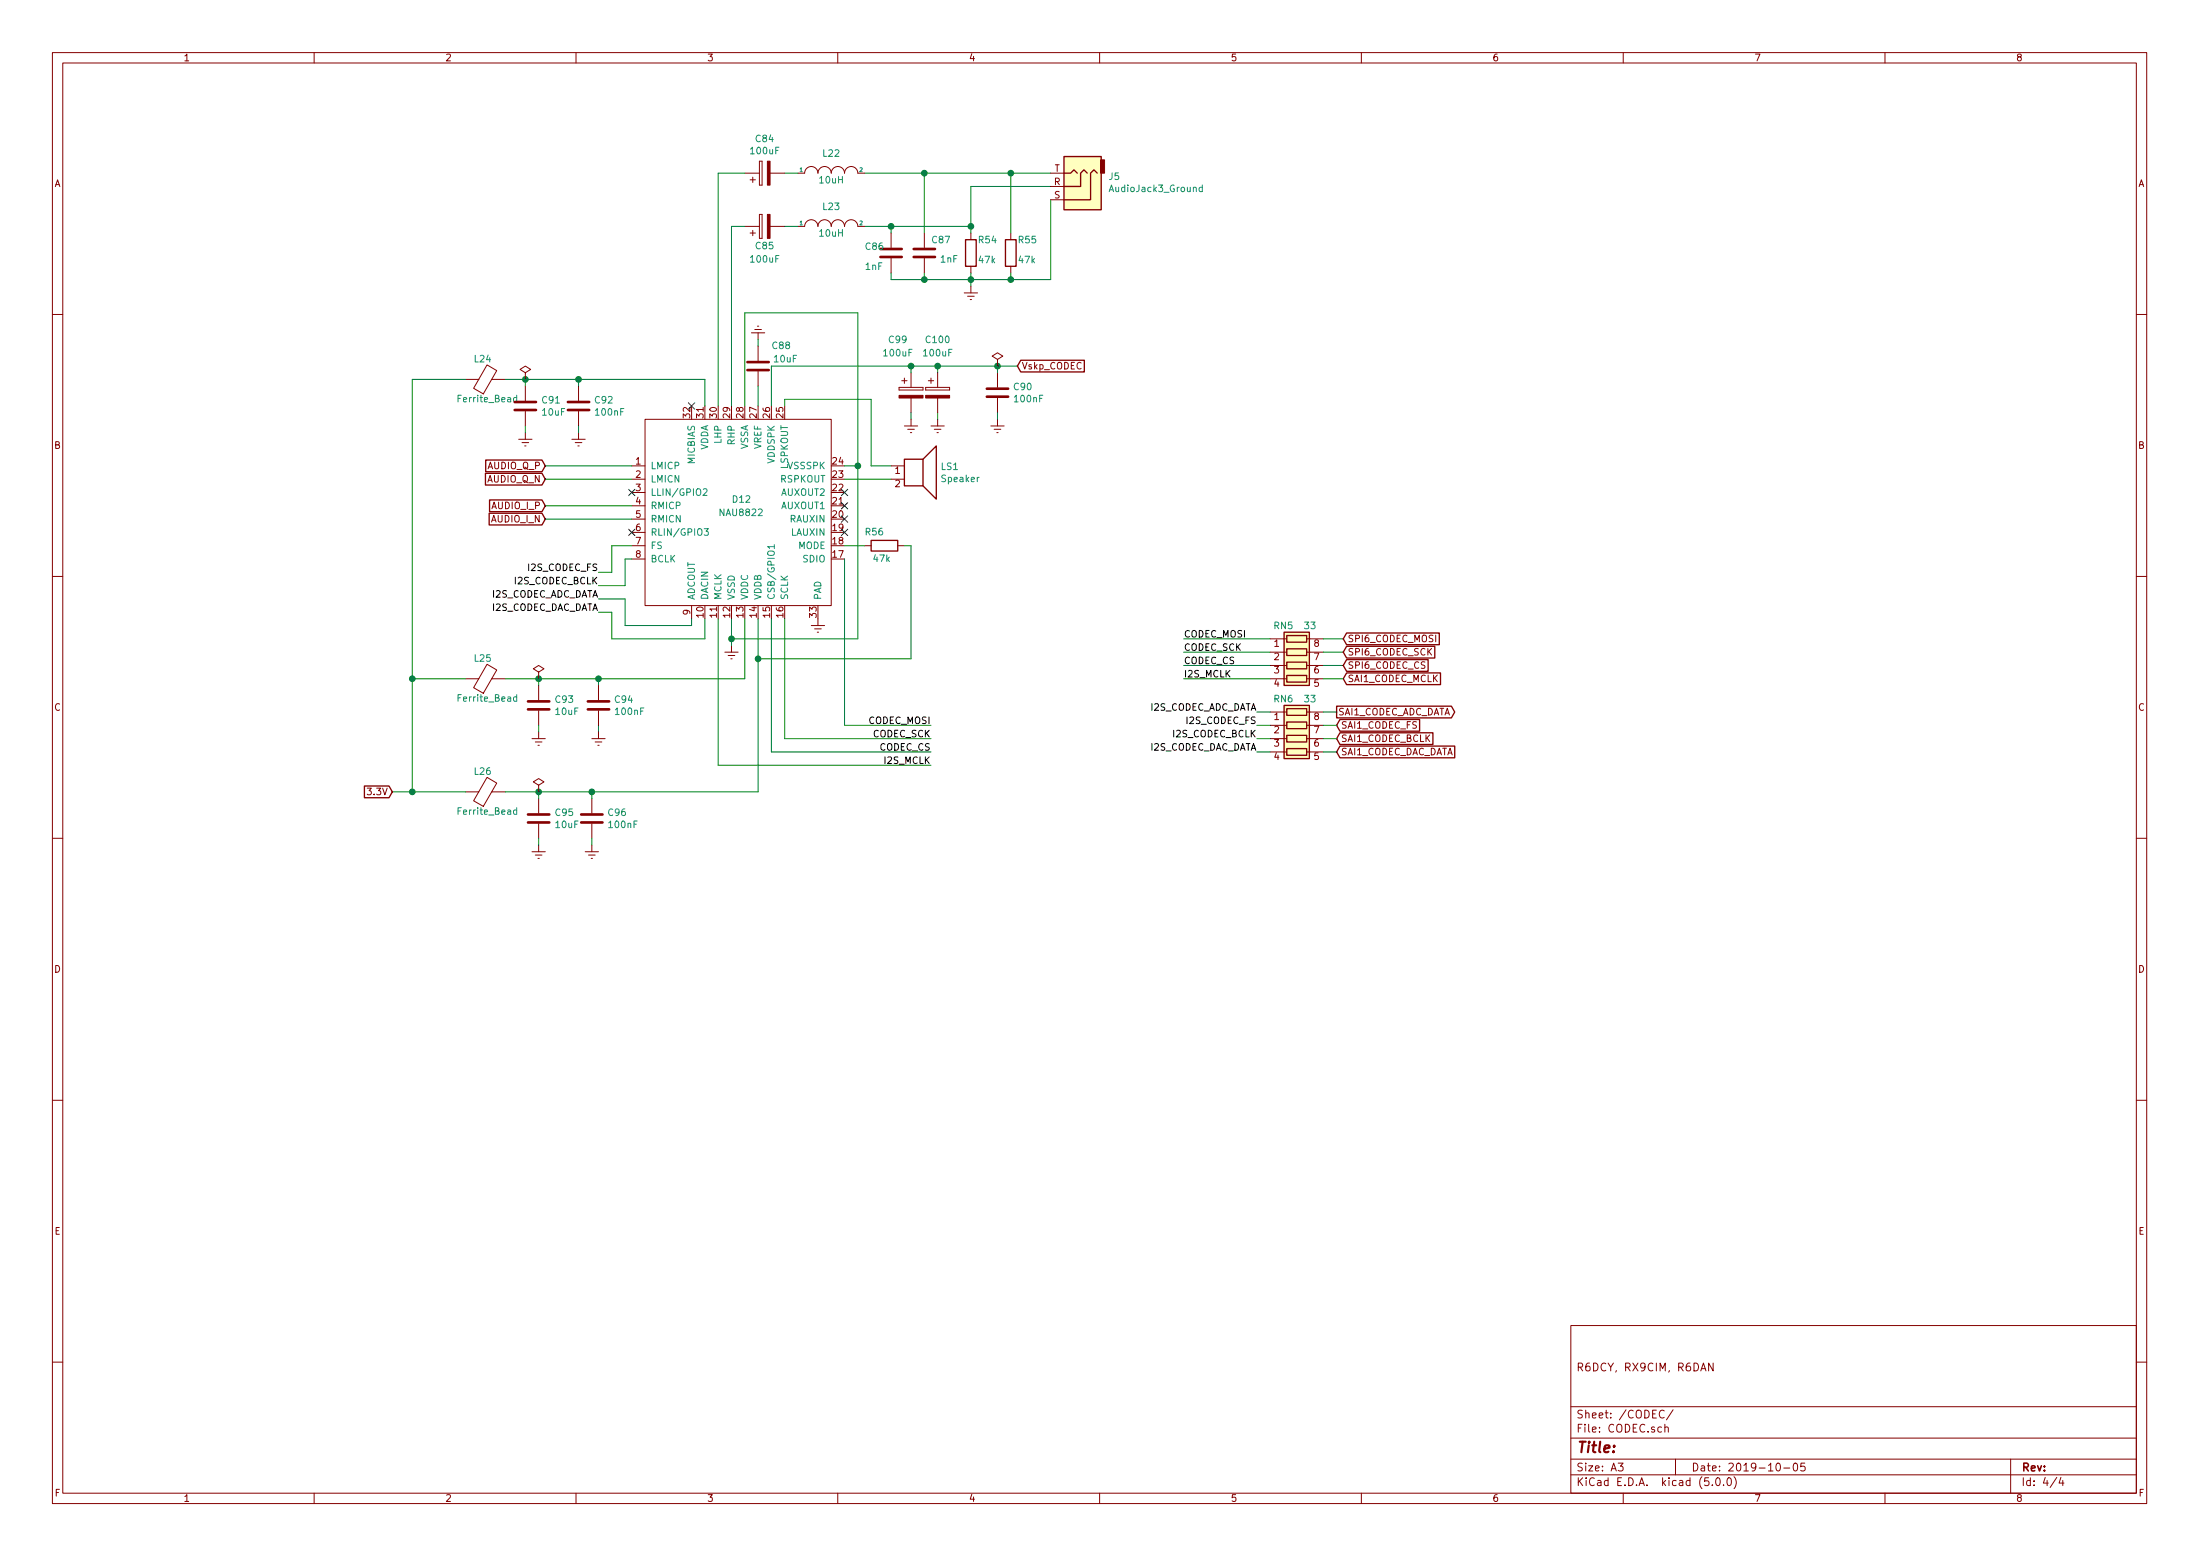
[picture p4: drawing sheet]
<svg xmlns="http://www.w3.org/2000/svg" width="420mm" height="297mm" viewBox="0 0 420 297" stroke-linecap="round" stroke-linejoin="round" font-family="sans-serif">
<g fill="none" stroke="#840000" stroke-width=".19">
<path d="M10 10h400v277h-400zM12 12h396v273.1h-396zM60 10v2M110 10v2M160 10v2M210 10v2M260 10v2M310 10v2M360 10v2M142.2 33.1h2.8M143.3 34.3h1M143.8 33.8v1"/>
<path d="M145 35.3h.5zM145 30.8v4.5zM145 30.8h.5zM145.5 30.8v4.5zM147.1 33.1h2.8M152.4 33.1h1.3a1.27 1.27 0 0 1 1.2-1.3 1.27 1.27 0 0 1 1.3 1.3 1.27 1.27 0 0 1 1.3-1.3 1.27 1.27 0 0 1 1.2 1.3 1.27 1.27 0 0 1 1.3-1.3 1.27 1.27 0 0 1 1.3 1.3 1.27 1.27 0 0 1 1.3-1.3 1.27 1.27 0 0 1 1.2 1.3h1.3M200.7 33.1h2.5M200.7 35.6h2.5M200.7 38.1h2.5M142.2 43.2h2.8M143.3 44.5h1M143.8 44v1"/>
<path d="M145 45.5h.5zM145 40.9v4.6zM145 40.9h.5zM145.5 40.9v4.6zM147.1 43.2h2.8M152.4 43.2h1.3a1.27 1.27 0 0 1 1.2-1.3 1.27 1.27 0 0 1 1.3 1.3 1.27 1.27 0 0 1 1.3-1.3 1.27 1.27 0 0 1 1.2 1.3 1.27 1.27 0 0 1 1.3-1.3 1.27 1.27 0 0 1 1.3 1.3 1.27 1.27 0 0 1 1.3-1.3 1.27 1.27 0 0 1 1.2 1.3h1.3M170.2 44.5v2.8M170.2 49.3v2.8M176.5 44.5v2.8M176.5 49.3v2.8M184.1 55.9h2.6M184.8 56.6h1.3"/>
<path d="M185.3 57.2h.2M185.4 44.5v1.3M185.4 50.8v1.3M185.4 54.6v1.3M193 44.5v1.3M193 50.8v1.3M10 60h2M88.9 72.4h2.5M93 69.7l1.9 1.1-2.6 4.4-1.9-1.1zM93.9 72.4h2.6M100.3 71.2l1-.7-1-.6-1 .6 1 .7v1.2M100.3 72.4h.1"/>
<path d="M100.3 73.7v2.8M100.3 78.5v2.8M110.5 73.7v2.8M110.5 78.5v2.8M143.5 63.5h2.5M144.1 62.9h1.3M144.7 62.3h.2M144.8 63.5v1.3M144.8 66.1v2.8M144.8 70.9v2.8M171.7 74v.5zM171.7 74.5h4.6z"/>
<path d="M171.7 74h4.6zM172.2 72.7h1M172.7 72.2v1M174 71.2v2.8M174 76v2.8M176.3 74v.5zM176.8 74v.5zM176.8 74.5h4.6zM176.8 74h4.6zM177.3 72.7h1M177.8 72.2v1M179.1 71.2v2.8"/>
<path d="M179.1 76v2.8M181.4 74v.5zM190.5 68.6l1-.6-1-.7-1 .7 1 .6v1.3M190.5 69.9h.1M190.5 71.2v2.8M190.5 76v2.8M408 60h2M99.1 83.9h2.5M99.7 84.5h1.3M100.2 85.1h.3M100.3 82.6v1.3M109.2 83.9h2.6"/>
<path d="M109.9 84.5h1.2M110.4 85.1h.2M110.5 82.6v1.3M120.6 88.9h2.6M120.6 91.5h2.6M120.6 94h2.6M120.6 96.6h2.6M120.6 99.1h2.6M123.2 80h35.5v35.6h-35.5zM170.2 88.9h2.5M170.2 91.5h2.5M172.7 81.3h2.6"/>
<path d="M173.4 82h1.2M173.9 82.6h.2M174 80v1.3M177.8 81.3h2.5M178.4 82h1.3M178.9 82.6h.3M179.1 80v1.3M189.2 81.3h2.6M189.9 82h1.2M190.4 82.6h.2M190.5 80v1.3M10 110h2"/>
<path d="M120.6 104.2h2.6M120.6 101.6h2.6M120.6 106.7h2.6M132.1 115.6v2.5M154.9 119.4h2.6M156.2 118.1v1.3M165.1 104.2h1.3M171.4 104.2h1.3M408 110h2M88.9 129.6h2.5M93 126.8l1.9 1.1-2.6 4.4-1.9-1zM93.9 129.6h2.6"/>
<path d="M102.9 128.3l1-.6-1-.7-1 .7 1 .6v1.3M102.9 129.6h.1M102.9 130.8v2.8M102.9 135.7v2.8M102.9 139.7v1.3M114.3 130.8v2.8M114.3 135.7v2.8M114.3 139.7v1.3M138.4 124.5h2.6M139.1 125.1h1.2M139.6 125.8h.2M139.7 123.2v1.3"/>
<path d="M155.6 120.1h1.2M156.1 120.7h.2M242.6 129.6h3.1M242.6 124.5h3.1M242.6 135.9h3.1M242.6 138.5h3.1M242.6 122h3.1M242.6 127h3.1M249.6 129.6h3.1M249.6 124.5h3.1M249.6 135.9h3.1M249.6 138.5h3.1"/>
<path d="M249.6 122h3.1M249.6 127h3.1M88.9 151.2h2.5M93 148.4l1.9 1.1-2.6 4.4-1.9-1zM93.9 151.2h2.6M101.6 141h2.5M102.2 141.6h1.3M102.7 142.3h.3M102.9 149.9l1-.6-1-.7-1 .7 1 .6v1.3M102.9 151.2h.1M102.9 152.4v2.8M102.9 157.3v2.8"/>
<path d="M113 141h2.6M113 152.4v2.8M113 157.3v2.8M113.7 141.6h1.2M114.2 142.3h.2M242.6 141h3.1M242.6 143.5h3.1M249.6 141h3.1M249.6 143.5h3.1M10 160h2M101.6 162.6h2.5M102.2 163.2h1.3"/>
<path d="M102.7 163.9h.3M102.9 161.3v1.3M111.8 162.6h2.5M112.4 163.2h1.3M112.9 163.9h.3M113 161.3v1.3M408 160h2M10 210h2M408 210h2M300 253h108v32.1h-108zM10 260h2M300 278.5h108"/>
<path d="M300 274.5h108M300 268.5h108M309 279.3h1l-.5 .6 .4 .1v.7l-.2 .1-.7-.1M317.8 269.4a.71 .71 0 0 0-1 .4 .71 .71 0 0 0 .8 .9l.2-.1M318 272.5a.37 .37 0 0 1 .6 .1v.8M318 271.9v1.5M319.5 269.1l-1.2 2M320 278.5v3M327.2 260.2v1.5l-.9-1.5v1.5M339.3 279.5l.2-.2a.86 .86 0 0 1 .2 1.5 .79 .79 0 0 1-.4-1.3zM342.6 279.5l.4-.2a.94 .94 0 0 1 0 1.5 .82 .82 0 0 1-.4-1.3zM344.7 279.3h-.7l-.1 .7 .2-.1h.5l.2 .3-.1 .5-.3 .1-.5-.1"/>
<path d="M384 278.5v6.6M408 260h2M60 285.1v1.9M110 285.1v1.9M160 285.1v1.9M210 285.1v1.9M260 285.1v1.9M300 281.5h108M310 285.1v1.9M327 283.5v.1M327.8 282.3l.2-.2a.86 .86 0 0 1 .2 1.5 .79 .79 0 0 1-.4-1.3zM329.2 283.5v.1"/>
<path d="M329.9 282.3l.4-.2a.94 .94 0 0 1 0 1.5 .82 .82 0 0 1-.4-1.3zM331.2 281.9a1.71 1.71 0 0 1 0 2.3M340.7 280.2h1.1M360 285.1v1.9M392.8 282l-1.3 2M393.6 282l-.4 1.1h1M394 282.6v1"/>
</g>
<g fill="none" stroke="#840000" stroke-width=".25">
<path d="M203.2 29.9h7.1v10.1h-7.1zM203.2 33.1h1.3l.6-.7 .6 .7M207.6 33.1l-.6-.7-.6 .7v2.5h-3.2M209.5 33.1l-.6-.7-.6 .7v5h-5.1M184.4 45.8h2v5h-2zM192 45.8h2.1v5h-2.1zM194.9 68.8h12.2v2.2h-12.2l-.6-1.1zM92.7 90.4h10.8l.6 1.1-.6 1.1h-10.8zM92.8 87.8h10.7l.6 1.1-.6 1.2h-10.7zM93.4 98h10.1l.6 1.1-.6 1.1h-10.1zM93.5 95.4h10l.6 1.2-.6 1.1h-10zM172.7 87.7h3.6v5h-3.6z"/>
<path d="M176.3 87.7l2.5-2.6v10.2l-2.5-2.6M166.4 103.2h5v2h-5zM245.2 134.7h4.9v10.1h-4.9zM245.2 120.7h4.9v10.1h-4.9zM245.7 135.3h3.9v1.3h-3.9zM245.7 137.8h3.9v1.3h-3.9zM245.7 121.3h3.9v1.3h-3.9zM245.7 123.9h3.9v1.2h-3.9zM245.7 126.4h3.9v1.3h-3.9zM245.7 128.9h3.9v1.3h-3.9zM255.3 134.8h21.9l.6 1.1-.6 1.1h-21.9zM255.9 137.3h15.2v2.3h-15.2l-.6-1.1z"/>
<path d="M255.9 139.9h17.8v2.2h-17.8l-.6-1.1zM257.2 128.5h17.9v2.2h-17.9l-.7-1.1zM257.2 125.9h15.5v2.3h-15.5l-.7-1.2zM257.2 120.8h17.7v2.3h-17.7l-.7-1.1zM257.2 123.4h16.8v2.2h-16.8l-.7-1.1zM69.6 150h4.7l.6 1.2-.6 1.1h-4.7zM245.7 140.4h3.9v1.2h-3.9zM245.7 142.9h3.9v1.3h-3.9zM255.9 142.4h21.9v2.3h-21.9l-.6-1.2z"/>
</g>
<g fill="none" stroke="#840000" stroke-width=".51">
<path d="M168.1 49.1h4.1M168.1 47.5h4.1M174.5 49.1h4.1M174.5 47.5h4.1M98.3 78.3h4.1M98.3 76.7h4.1M108.5 78.3h4M108.5 76.7h4M142.7 69.1h4.1M142.7 70.6h4.1M188.5 75.7h4M188.5 74.2h4"/>
<path d="M100.8 135.4h4.1M100.8 133.9h4.1M112.3 135.4h4M112.3 133.9h4M100.8 157h4.1M100.8 155.5h4.1M111 157h4.1M111 155.5h4.1"/>
</g>
<path d="M229.6 35.8l-.3-.1-.3 .3 .1 .5h.5M229.6 35.3v1.3M98.7 75.9h-.4l-.2 .2 .1 .6h.5M98.7 75.4v1.3M134.3 93.4l.5-.1 .2 .4-.8 .9h.8M134.5 100.9h.8l-.5 .5 .4 .1 .1 .5-.3 .2-.5-.1M147.9 104.4h-1.3l.4 .3M147.9 104v.7M98.7 133.1l-.4-.1-.2 .3 .1 .5h.5M98.7 132.6v1.3M98.7 154.7l-.4-.1-.2 .2 .1 .6h.5M98.7 154.2v1.3" fill="none" stroke="#008484" stroke-width=".19"/>
<g fill="#008400" stroke="#008400" stroke-width=".25">
<circle cx="102.9" cy="129.6" r=".51"/>
<circle cx="102.9" cy="151.2" r=".51"/>
<circle cx="78.7" cy="151.2" r=".51"/>
<circle cx="144.8" cy="125.8" r=".51"/>
<circle cx="163.8" cy="88.9" r=".51"/>
<circle cx="170.2" cy="43.2" r=".51"/>
<circle cx="176.5" cy="33.1" r=".51"/>
<circle cx="185.4" cy="43.2" r=".51"/>
<circle cx="193" cy="33.1" r=".51"/>
<circle cx="100.3" cy="72.4" r=".51"/>
<circle cx="190.5" cy="69.9" r=".51"/>
<circle cx="139.7" cy="122" r=".51"/>
<circle cx="176.5" cy="53.4" r=".51"/>
<circle cx="185.4" cy="53.4" r=".51"/>
<circle cx="193" cy="53.4" r=".51"/>
<circle cx="78.7" cy="129.6" r=".51"/>
<circle cx="113" cy="151.2" r=".51"/>
<circle cx="114.3" cy="129.6" r=".51"/>
<circle cx="110.5" cy="72.4" r=".51"/>
<circle cx="179.1" cy="69.9" r=".51"/>
<circle cx="174" cy="69.9" r=".51"/>
</g>
<g fill="none" stroke="#008400" stroke-width=".19">
<path d="M142.2 33.1h-5v44.4M149.9 33.1h2.5M165.1 33.1h35.6M176.5 33.1v11.4M193 33.1v11.4M200.7 38.1v15.3h-30.5v-1.3M200.7 35.6h-15.3v8.9M142.2 43.2h-2.5v34.3M149.9 43.2h2.5M165.1 43.2h20.3M170.2 43.2v1.3M176.5 52.1v1.3"/>
<path d="M185.4 52.1v2.5M193 52.1v1.3M88.9 72.4h-10.2v78.8M96.5 72.4h38.1v5.1M100.3 72.4v1.3M110.5 72.4v1.3M142.2 77.5v-17.8h21.6v62.3h-24.1M144.8 64.8v1.3M144.8 73.7v3.8M149.9 77.5v-1.3h16.5v12.7h3.8M174 69.9v1.3M174 78.8v1.2"/>
<path d="M179.1 69.9v1.3M179.1 78.8v1.2M190.5 69.9v1.3M190.5 78.8v1.2M194.3 69.9h-47v7.6M100.3 81.3v1.3M104.1 88.9h16.5M104.1 91.5h16.5M104.1 99.1h16.5M104.1 96.6h16.5M110.5 81.3v1.3M161.3 88.9h2.5"/>
<path d="M161.3 91.5h8.9M114.3 116.9h2.5v5.1h17.8v-3.9M114.3 114.3h5.1v5.1h12.7v-1.3M120.6 104.2h-3.8v5.1h-2.5M120.6 106.7h-1.2v5.1h-5.1M137.2 118.1v28h40.6M139.7 118.1v5.1M142.2 118.1v11.5h-45.7M144.8 118.1v33.1h-48.3M147.3 118.1v25.4h30.5M149.9 118.1v22.9h27.9M161.3 104.2h3.8"/>
<path d="M161.3 106.7v31.8h16.5M172.7 104.2h1.3v21.6h-29.2M78.7 129.6h10.2M102.9 129.6v1.2M102.9 138.5v1.2M114.3 129.6v1.2M114.3 138.5v1.2M226.1 122h16.5M226.1 129.6h16.5M226.1 124.5h16.5M226.1 127h16.5M240 138.5h2.6"/>
<path d="M240 135.9h2.6M252.7 122h3.8M252.7 129.6h3.8M252.7 124.5h3.8M252.7 127h3.8M252.7 138.5h2.6M252.7 135.9h2.6M74.9 151.2h14M102.9 151.2v1.2M113 151.2v1.2M240 141h2.6M240 143.5h2.6"/>
<path d="M252.7 141h2.6M252.7 143.5h2.6M102.9 160.1v1.2M113 160.1v1.2"/>
</g>
<g fill="#840000" stroke="#840000" stroke-width=".19">
<path d="M146.6 30.8h.5v4.5h-.5z"/>
<path d="M146.6 40.9h.5v4.6h-.5z"/>
<path d="M210.2 30.5h.7v2.6h-.7z"/>
<path d="M176.8 75.5h4.6v.5h-4.6z"/>
<path d="M171.7 75.5h4.6v.5h-4.6z"/>
</g>
<g fill="none" stroke="#000084" stroke-width=".19">
<path d="M131.5 76.9l1.2 1.2M132.7 76.9l-1.2 1.2M120 93.4l1.3 1.2M121.3 93.4l-1.3 1.2M160.7 93.4l1.2 1.2M160.7 95.9l1.2 1.3M160.7 98.5l1.2 1.2M161.9 93.4l-1.2 1.2M161.9 95.9l-1.2 1.3M161.9 98.5l-1.2 1.2M120 101l1.3 1.2M121.3 101l-1.3 1.2"/>
<path d="M160.7 101l1.2 1.2M161.9 101l-1.2 1.2"/>
</g>
<g fill="#ffffbf" stroke="#ffffbf" stroke-width=".19">
<path d="M203.2 29.9h7.1v10.1h-7.1z"/>
<path d="M245.2 134.7h4.9v10.1h-4.9z"/>
<path d="M245.2 120.7h4.9v10.1h-4.9z"/>
</g>
<text font-size="2.8" fill="#840000" x="301" y="277.3">Title:</text>
<g font-size="2.1" fill="#840000">
<text x="301" y="261.8">R6DCY, RX9CIM, R6DAN</text>
<text x="301" y="273.5">File: CODEC.sch</text>
<text x="301" y="270.8">Sheet: /CODEC/</text>
<text x="301" y="280.9">Size: A3</text>
<text x="323" y="280.9">Date: 2019-10-05</text>
<text x="386" y="280.9">Rev:</text>
<text x="301" y="283.7">KiCad E.D.A. kicad (5.0.0)</text>
<text x="386" y="283.7">Id: 4/4</text>
</g>
<g font-size="1.8" fill="#840000">
<text x="35" y="11.7">1</text>
<text x="85" y="11.7">2</text>
<text x="135" y="11.7">3</text>
<text x="185" y="11.7">4</text>
<text x="235" y="11.7">5</text>
<text x="285" y="11.7">6</text>
<text x="335" y="11.7">7</text>
<text x="385" y="11.7">8</text>
<text x="10.4" y="35.7">A</text>
<text x="201.3" y="35.3">R</text>
<text x="201.4" y="32.8">T</text>
<text x="408.4" y="35.7">A</text>
<text x="201.3" y="37.9">S</text>
<text x="195.1" y="70.5">Vskp_CODEC</text>
<text x="131.8" y="79.7" transform="rotate(-90 131.8 79.7)">32</text>
<text x="134.4" y="79.7" transform="rotate(-90 134.4 79.7)">31</text>
<text x="136.9" y="79.7" transform="rotate(-90 136.9 79.7)">30</text>
<text x="139.4" y="79.7" transform="rotate(-90 139.4 79.7)">29</text>
<text x="142" y="79.7" transform="rotate(-90 142 79.7)">28</text>
<text x="144.5" y="79.7" transform="rotate(-90 144.5 79.7)">27</text>
<text x="147.1" y="79.7" transform="rotate(-90 147.1 79.7)">26</text>
<text x="149.6" y="79.7" transform="rotate(-90 149.6 79.7)">25</text>
<text x="10.4" y="85.7">B</text>
<text x="93.1" y="89.6">AUDIO_Q_P</text>
<text x="121.4" y="88.7">1</text>
<text x="159.1" y="88.7">24</text>
<text x="408.4" y="85.7">B</text>
<text x="93" y="92.1">AUDIO_Q_N</text>
<text x="121.4" y="91.2">2</text>
<text x="121.4" y="93.8">3</text>
<text x="159.1" y="93.8">22</text>
<text x="159.1" y="91.2">23</text>
<text x="171" y="90.5">1</text>
<text x="171" y="93">2</text>
<text x="93.9" y="99.7">AUDIO_I_N</text>
<text x="94" y="97.2">AUDIO_I_P</text>
<text x="121.4" y="96.3">4</text>
<text x="121.4" y="98.8">5</text>
<text x="121.4" y="101.4">6</text>
<text x="159.1" y="101.4">19</text>
<text x="159.1" y="98.8">20</text>
<text x="159.1" y="96.3">21</text>
<text x="121.4" y="103.9">7</text>
<text x="121.4" y="106.5">8</text>
<text x="159.1" y="106.5">17</text>
<text x="159.1" y="103.9">18</text>
<text x="131.8" y="117.4" transform="rotate(-90 131.8 117.4)">9</text>
<text x="134.4" y="117.8" transform="rotate(-90 134.4 117.8)">10</text>
<text x="136.9" y="117.8" transform="rotate(-90 136.9 117.8)">11</text>
<text x="139.4" y="117.8" transform="rotate(-90 139.4 117.8)">12</text>
<text x="142" y="117.8" transform="rotate(-90 142 117.8)">13</text>
<text x="144.5" y="117.8" transform="rotate(-90 144.5 117.8)">14</text>
<text x="147.1" y="117.8" transform="rotate(-90 147.1 117.8)">15</text>
<text x="149.6" y="117.8" transform="rotate(-90 149.6 117.8)">16</text>
<text x="156" y="117.8" transform="rotate(-90 156 117.8)">33</text>
<text x="243.4" y="123.5">1</text>
<text x="251" y="123.5">8</text>
<text x="257.3" y="122.6">SPI6_CODEC_MOSI</text>
<text x="257.3" y="125.1">SPI6_CODEC_SCK</text>
<text x="243.4" y="126">2</text>
<text x="243.4" y="128.6">3</text>
<text x="243.4" y="131.1">4</text>
<text x="251" y="131.1">5</text>
<text x="251" y="128.6">6</text>
<text x="251" y="126">7</text>
<text x="257.3" y="130.2">SAI1_CODEC_MCLK</text>
<text x="257.3" y="127.7">SPI6_CODEC_CS</text>
<text x="10.4" y="135.7">C</text>
<text x="243.4" y="137.5">1</text>
<text x="251" y="137.5">8</text>
<text x="255.5" y="136.6">SAI1_CODEC_ADC_DATA</text>
<text x="408.4" y="135.7">C</text>
<text x="243.4" y="140">2</text>
<text x="243.4" y="142.5">3</text>
<text x="251" y="142.5">6</text>
<text x="251" y="140">7</text>
<text x="256.1" y="139.1">SAI1_CODEC_FS</text>
<text x="256.1" y="141.6">SAI1_CODEC_BCLK</text>
<text x="243.4" y="145.1">4</text>
<text x="251" y="145.1">5</text>
<text x="256.1" y="144.2">SAI1_CODEC_DAC_DATA</text>
<text x="70.5" y="151.8">3.3V</text>
<text x="10.4" y="185.7">D</text>
<text x="408.4" y="185.7">D</text>
<text x="10.4" y="235.7">E</text>
<text x="408.4" y="235.7">E</text>
<text x="10.5" y="285.7">F</text>
<text x="35" y="286.7">1</text>
<text x="85" y="286.7">2</text>
<text x="135" y="286.7">3</text>
<text x="185" y="286.7">4</text>
<text x="235" y="286.7">5</text>
<text x="285" y="286.7">6</text>
<text x="335" y="286.7">7</text>
<text x="385" y="286.7">8</text>
<text x="408.5" y="285.7">F</text>
</g>
<g font-size="1.8" fill="#008484">
<text x="143.5" y="29.4">100uF</text>
<text x="144.4" y="27.1">C84</text>
<text x="157.2" y="29.9">L22</text>
<text x="156.6" y="35">10uH</text>
<text x="211.9" y="34.4">J5</text>
<text x="157.2" y="40.1">L23</text>
<text x="212.2" y="36.7">AudioJack3_Ground</text>
<text x="144.4" y="47.6">C85</text>
<text x="156.6" y="45.2">10uH</text>
<text x="165.4" y="47.7">C86</text>
<text x="178.1" y="46.4">C87</text>
<text x="187" y="46.4">R54</text>
<text x="194.6" y="46.4">R55</text>
<text x="143.5" y="50.1">100uF</text>
<text x="165.3" y="51.5">1nF</text>
<text x="179.7" y="50.1">1nF</text>
<text x="187" y="50.3">47k</text>
<text x="194.6" y="50.3">47k</text>
<text x="169.8" y="65.5">C99</text>
<text x="177" y="65.5">C100</text>
<text x="90.7" y="69.2">L24</text>
<text x="147.6" y="66.6">C88</text>
<text x="147.9" y="69.2">10uF</text>
<text x="168.9" y="68">100uF</text>
<text x="176.5" y="68">100uF</text>
<text x="87.7" y="76.8">Ferrite_Bead</text>
<text x="103.6" y="77">C91</text>
<text x="113.7" y="77">C92</text>
<text x="193.7" y="74.5">C90</text>
<text x="193.9" y="76.8">100nF</text>
<text x="103.7" y="79.3">10uF</text>
<text x="113.9" y="79.3">100nF</text>
<text x="124.2" y="89.6">LMICP</text>
<text x="132.7" y="88.5" transform="rotate(-90 132.7 88.5)">MICBIAS</text>
<text x="135.3" y="86.1" transform="rotate(-90 135.3 86.1)">VDDA</text>
<text x="137.8" y="84.6" transform="rotate(-90 137.8 84.6)">LHP</text>
<text x="140.3" y="84.8" transform="rotate(-90 140.3 84.8)">RHP</text>
<text x="142.9" y="85.9" transform="rotate(-90 142.9 85.9)">VSSA</text>
<text x="145.4" y="85.8" transform="rotate(-90 145.4 85.8)">VREF</text>
<text x="148" y="88.4" transform="rotate(-90 148 88.4)">VDDSPK</text>
<text x="150.5" y="89.5" transform="rotate(-90 150.5 89.5)">LSPKOUT</text>
<text x="150.5" y="89.6">VSSSPK</text>
<text x="179.8" y="89.7">LS1</text>
<text x="124.2" y="92.1">LMICN</text>
<text x="124.2" y="94.7">LLIN/GPIO2</text>
<text x="140" y="96">D12</text>
<text x="149.1" y="92.1">RSPKOUT</text>
<text x="149.3" y="94.7">AUXOUT2</text>
<text x="180" y="92">Speaker</text>
<text x="124.2" y="97.2">RMICP</text>
<text x="124.2" y="99.7">RMICN</text>
<text x="137.6" y="98.5">NAU8822</text>
<text x="149.3" y="97.2">AUXOUT1</text>
<text x="151" y="99.7">RAUXIN</text>
<text x="124.2" y="102.3">RLIN/GPIO3</text>
<text x="124.2" y="104.8">FS</text>
<text x="124.2" y="107.4">BCLK</text>
<text x="151.2" y="102.3">LAUXIN</text>
<text x="152.4" y="104.8">MODE</text>
<text x="153.4" y="107.4">SDIO</text>
<text x="165.4" y="102.2">R56</text>
<text x="166.9" y="107.3">47k</text>
<text x="132.7" y="114.6" transform="rotate(-90 132.7 114.6)">ADCOUT</text>
<text x="135.3" y="114.6" transform="rotate(-90 135.3 114.6)">DACIN</text>
<text x="137.8" y="114.6" transform="rotate(-90 137.8 114.6)">MCLK</text>
<text x="140.3" y="114.6" transform="rotate(-90 140.3 114.6)">VSSD</text>
<text x="142.9" y="114.6" transform="rotate(-90 142.9 114.6)">VDDC</text>
<text x="145.4" y="114.6" transform="rotate(-90 145.4 114.6)">VDDB</text>
<text x="148" y="114.6" transform="rotate(-90 148 114.6)">CSB/GPIO1</text>
<text x="150.5" y="114.6" transform="rotate(-90 150.5 114.6)">SCLK</text>
<text x="156.8" y="114.6" transform="rotate(-90 156.8 114.6)">PAD</text>
<text x="243.4" y="120.1">RN5</text>
<text x="249.2" y="120.1">33</text>
<text x="90.7" y="126.3">L25</text>
<text x="87.7" y="133.9">Ferrite_Bead</text>
<text x="106.1" y="134.2">C93</text>
<text x="106.2" y="136.5">10uF</text>
<text x="117.5" y="134.2">C94</text>
<text x="117.7" y="136.5">100nF</text>
<text x="243.4" y="134.1">RN6</text>
<text x="249.2" y="134.1">33</text>
<text x="90.7" y="147.9">L26</text>
<text x="87.7" y="155.5">Ferrite_Bead</text>
<text x="106.1" y="155.8">C95</text>
<text x="116.2" y="155.8">C96</text>
<text x="106.2" y="158.1">10uF</text>
<text x="116.4" y="158.1">100nF</text>
</g>
<g font-size="1.8">
<text x="98.4" y="111.5">I2S_CODEC_BCLK</text>
<text x="101" y="109">I2S_CODEC_FS</text>
<text x="93.6" y="114.1">I2S_CODEC_ADC_DATA</text>
<text x="93.6" y="116.6">I2S_CODEC_DAC_DATA</text>
<text x="226.1" y="121.7">CODEC_MOSI</text>
<text x="226.1" y="124.2">CODEC_SCK</text>
<text x="226.1" y="126.8">CODEC_CS</text>
<text x="226.1" y="129.3">I2S_MCLK</text>
<text x="219.3" y="135.7">I2S_CODEC_ADC_DATA</text>
<text x="165.9" y="138.2">CODEC_MOSI</text>
<text x="166.7" y="140.8">CODEC_SCK</text>
<text x="168" y="143.3">CODEC_CS</text>
<text x="219.3" y="143.3">I2S_CODEC_DAC_DATA</text>
<text x="224.1" y="140.8">I2S_CODEC_BCLK</text>
<text x="226.8" y="138.2">I2S_CODEC_FS</text>
<text x="169.1" y="145.8">I2S_MCLK</text>
</g>
<g font-size="1.1" fill="#008484">
<text x="152.8" y="32.8">1</text>
<text x="164.2" y="32.8">2</text>
<text x="152.8" y="43">1</text>
<text x="164.2" y="43">2</text>
</g>
</svg>
